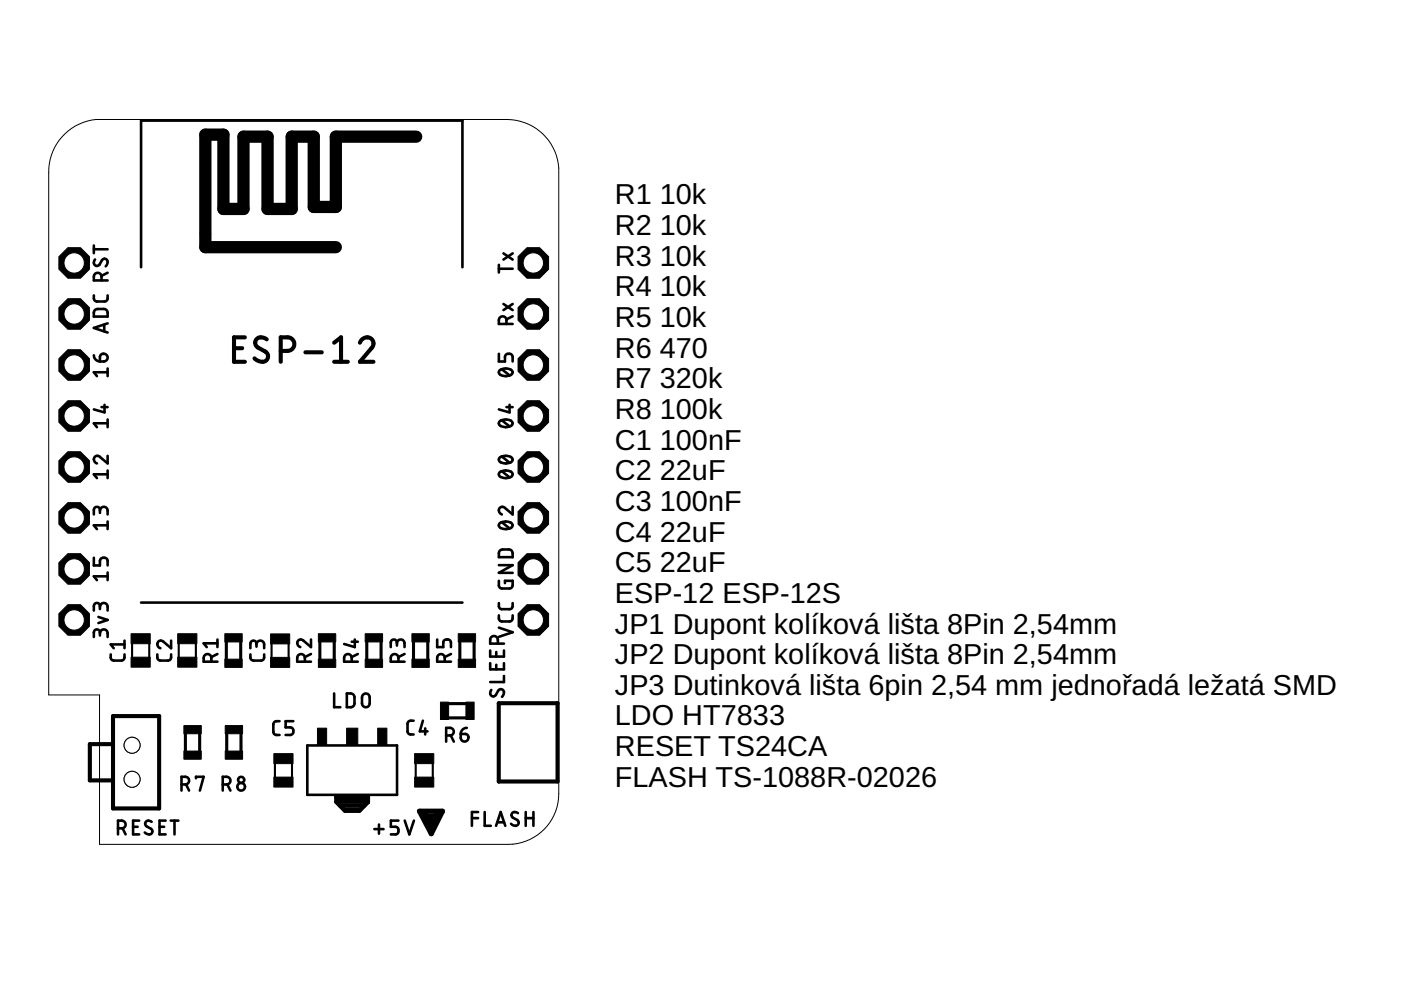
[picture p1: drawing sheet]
<svg xmlns="http://www.w3.org/2000/svg" width="297mm" height="210mm" viewBox="0 0 297 210" stroke-linecap="round" stroke-linejoin="round" font-family="sans-serif">
<path d="M88.9 172h4.9l-2.4 4.8zM90 172.3l1.4 2.8 1.2-2.8M90.4 173.1h2.1M91 173.6h.8" fill="none" stroke="#000" stroke-width="1.1"/>
<g fill="none" stroke="#000" stroke-width=".55">
<path d="M19.9 52v1.7M19.9 52.9h2.9M20.2 55a.73 .73 0 0 0-.2 1.1 .73 .73 0 0 0 1.1 0l.5-.9a.7 .7 0 0 1 1-.2 .7 .7 0 0 1 .1 1l-.3 .5M21.5 59.5a1.49 1.49 0 0 0-.2-1.5 .82 .82 0 0 0-.9-.1 .82 .82 0 0 0-.5 .8v.8h2.9M22.8 57.8l-1.3 .7M29.9 56.7v-31.1h68.1v31.1M105.8 57h2.9M105.8 56.2v1.6M106.7 53.7l2 1.3M108.7 53.7l-2 1.3M19.9 62.6l.1 1 .6 .3h1.8l.4-.4v-.9M19.9 75.3l.1 .6 .4 .4 .8 .3"/>
<path d="M20.1 65.7l.6-.2h1.5l.4 .2a1.43 1.43 0 0 1 .2 1.4h-2.9a1.43 1.43 0 0 1 .2-1.4zM21.3 75.3a.84 .84 0 0 1 1.4 .1 .84 .84 0 0 1-.7 1.2h-.8zM22.1 68.8v1.5M22.8 68.6l-2.9 .9 2.9 1M22.8 78.1v1.7M22.8 78.9h-2.9l.7 .9M105.8 75v1.6h1.3v-.9a.83 .83 0 0 1 .8-.7 .83 .83 0 0 1 .8 .7v.9M105.9 78.6a2.03 2.03 0 0 1 2.7 .2l.1 .1a1.76 1.76 0 0 1-2.7 .5l-.2-.3zM106.4 78.3l1.6 1.3M106.7 64.5l2 1.2M107.4 68.7v-.8a.8 .8 0 0 0-.8-.8 .8 .8 0 0 0-.8 .8v.8h2.9M108.7 67.1l-1.3 .6"/>
<path d="M108.7 64.5l-2 1.2M21.5 86.3h1.3M22.2 85.8v1.6l-2.3-.6M22.8 96.6v1.7l-1.6-1.4a.8 .8 0 0 0-1.3 .2 .8 .8 0 0 0 .7 1.2M22.8 88.9v1.7M22.8 99.8v1.6M22.8 89.7h-2.9l.7 .9M105.9 89.4a2.03 2.03 0 0 1 2.7 .2l.1 .1a1.37 1.37 0 0 1-1.8 .8l-1-.4zM106 97a2.08 2.08 0 0 1 2.6 .3l.1 .2a1.75 1.75 0 0 1-2.5 .5l-.4-.4v-.3zM106.4 89.1l1.6 1.3M106.4 99.9l1.6 1.3M106.4 96.8l1.6 1.3"/>
<path d="M107.4 86.3h1.3M108 85.8v1.6l-2.2-.6M19.9 118.3v1.6h1.3v-1a.83 .83 0 0 1 .8-.7 .83 .83 0 0 1 .8 .7v1M21.2 108.3a.81 .81 0 0 1 .8-.8 .81 .81 0 0 1 .8 .8v.8M21.2 108.8v-.7a.65 .65 0 0 0-.7-.6 .65 .65 0 0 0-.6 .6v1M22.8 110.6v1.6M22.8 100.6h-2.9l.7 .8M22.8 111.4h-2.9l.7 .8M105.8 119.8h2.9l-2.9 1.7h2.9M106 100.1a2.08 2.08 0 0 1 2.6 .3l.1 .2a1.37 1.37 0 0 1-1.8 .7h-.4a.68 .68 0 0 1-.7-.4 .68 .68 0 0 1 .2-.8zM106 110.9a2.08 2.08 0 0 1 2.6 .3l.1 .2a1.75 1.75 0 0 1-2.5 .6l-.4-.4v-.4zM106 116.7l.6-.2h1.5l.4 .2a1.64 1.64 0 0 1 .2 1.4h-2.9a1.45 1.45 0 0 1 .2-1.4z"/>
<path d="M106.4 110.7l1.6 1.3M108.7 107.5v1.6l-1.6-1.4a.8 .8 0 0 0-1.3 .2 .8 .8 0 0 0 .6 1.2M20.9 130.8l1.9 .6-1.9 .7M21.2 134.3a.81 .81 0 0 1 .8-.9 .81 .81 0 0 1 .8 .9v.8M21.2 134.7v-.6a.65 .65 0 0 0-.7-.7 .65 .65 0 0 0-.6 .7v1M21.2 128.7a.81 .81 0 0 1 .8-.9 .81 .81 0 0 1 .8 .9v.8M21.2 129.1v-.6a.65 .65 0 0 0-.7-.7 .65 .65 0 0 0-.6 .7v1M22.8 121.4v1.6M22.8 122.2h-2.9l.7 .8M23.5 138.7v.9l.2 .3 .4 .2 2-.2a1.16 1.16 0 0 0 .3-1.2M26.4 135.8v1.6M26.4 136.6h-2.9l.6 .8"/>
<path d="M29.9 127.8h68.1M33.4 138.7v.9l.4 .4 1.8 .1 .4-.2a1.16 1.16 0 0 0 .3-1.2M36.3 135.8v1.6l-1.7-1.3a.8 .8 0 0 0-1.2 .2 .8 .8 0 0 0 .6 1.1M46.1 138.7l-1.3 .6M46.1 136.4h-2.9l.6 .8M46.1 135.6v1.6M53.1 138.7v.9l.4 .4 1.9 .1 .3-.2a1.16 1.16 0 0 0 .3-1.2M54.4 136.6a.81 .81 0 0 1 .8-.8 .81 .81 0 0 1 .8 .8v.8M54.4 137.1v-.6a.65 .65 0 0 0-.7-.7 .65 .65 0 0 0-.6 .7v.9M65.9 135.6v1.6l-1.6-1.4a.8 .8 0 0 0-1.3 .3 .8 .8 0 0 0 .7 1.1M65.9 138.7l-1.3 .6M74.6 136.1h1.3"/>
<path d="M75.2 135.6v1.6l-2.2-.7M75.9 138.7l-1.3 .6M84.2 136.4a.8 .8 0 0 1 .8-.8 .8 .8 0 0 1 .8 .8v.8M84.2 136.9a1.16 1.16 0 0 0-.3-1.2l-.6-.1-.3 .2-.2 1.4M85.8 138.7l-1.3 .6M92.7 135.6v1.6h1.3v-1a.84 .84 0 0 1 .8-.6 .84 .84 0 0 1 .8 .6v1M95.6 138.7l-1.3 .6M103.9 137.9v1.3h2.9v-1.3M105.2 138.2v1M105.6 136.5a1.39 1.39 0 0 0-.3-1.5 .8 .8 0 0 0-.9-.1 .8 .8 0 0 0-.5 .8v.8h2.9M105.8 123.1v1.2l.2 .4 2 .1 .6-.3 .1-1.4h-1.6v.5M105.8 130.5v.8l.2 .3 .4 .2 1.8-.1 .4-.4 .1-.8"/>
<path d="M105.8 127.9v.8l.2 .4h2.4a1.16 1.16 0 0 0 .3-1.2M105.8 133.1l2.9 .9-2.9 1M44.8 140.3a1.39 1.39 0 0 0-.3-1.4 .8 .8 0 0 0-.9-.2 .8 .8 0 0 0-.4 .8v.8h2.9M59.3 152.9l-.9 .1-.3 .2-.1 .4 .1 2 .3 .2h.9M62.2 152.9h-1.6v1.3h.9a.82 .82 0 0 1 .7 .8 .82 .82 0 0 1-.7 .8h-.9M64.6 140.3a1.49 1.49 0 0 0-.2-1.4 .82 .82 0 0 0-.9-.2 .82 .82 0 0 0-.5 .8v.8h2.9M65.2 158.1h19v10.4h-19zM70.8 147v2.9h1.4M73.5 147a1.51 1.51 0 0 1 1.4 .3l.3 .5-.1 1.6-.2 .3a1.45 1.45 0 0 1-1.4 .2zM74.6 140.3v-.8a.8 .8 0 0 0-.8-.8 .8 .8 0 0 0-.8 .8v.8h2.9M76.9 147.4a.82 .82 0 0 1 .9-.3 .82 .82 0 0 1 .6 .7v1.3a.81 .81 0 0 1-.8 .9 .81 .81 0 0 1-.8-.9zM84.5 140.3a1.49 1.49 0 0 0-.3-1.4 .82 .82 0 0 0-.9-.2 .82 .82 0 0 0-.5 .8v.8h3"/>
<path d="M87.7 152.8l-1 .1-.3 .6v1.8l.4 .4h.9M89.7 152.8l-.7 2.3h1.6M90.1 154.4v1.3M94.3 140.3v-.8a.8 .8 0 0 0-.8-.8 .8 .8 0 0 0-.8 .8v.8h2.9M94.6 155.9h.8a.8 .8 0 0 0 .8-.8 .8 .8 0 0 0-.8-.8h-.8v2.9M95.6 155.9l.6 1.3M97.7 155.6h1a.82 .82 0 0 1 .6 .9 .82 .82 0 0 1-.8 .7 .82 .82 0 0 1-.8-.8zM99 154.3l-.8 .3-.4 .4-.1 .6M103.9 140.6v1.3h2.9v-1.3M104.2 146.3a.73 .73 0 0 0-.2 1.1 .73 .73 0 0 0 1.1-.1l.5-.8a.7 .7 0 0 1 1-.2 .7 .7 0 0 1 .1 1l-.3 .4M105.2 140.9v1M106.8 143.3v1.3h-2.9"/>
<path d="M25 175.6h.8a.81 .81 0 0 0 .8-.8 .81 .81 0 0 0-.8-.8h-.8v2.9M26 175.6l.6 1.3M28.2 175.3h1M29.5 174h-1.3v2.9h1.3M32.2 174.2a.73 .73 0 0 0-1.1-.1 .73 .73 0 0 0 0 1.1l.9 .5a.7 .7 0 0 1 .2 1 .7 .7 0 0 1-1.1 .1l-.4-.3M33.8 175.3h1M35.1 174h-1.3v2.9h1.3M36.2 174h1.6M37 174v2.9M38.5 166.3a1.49 1.49 0 0 0 1.4-.2 .81 .81 0 0 0 .1-.9 .81 .81 0 0 0-.7-.5h-.8v2.9M39.5 166.3l.6 1.3M41.6 165v-.3h1.6l-.8 2.9"/>
<path d="M47.2 166.3a1.5 1.5 0 0 0 1.5-.2 .81 .81 0 0 0 .1-.9 .81 .81 0 0 0-.8-.5h-.8v2.9M48.2 166.3l.7 1.3M79.4 175.8h1.9M80.3 174.8v2M84.5 174h-1.6v1.3h.9a.82 .82 0 0 1 .7 .8 .82 .82 0 0 1-.7 .8h-.9M85.8 174l1 2.9 1-2.9M100.1 173.5h1.3M101.4 172.2h-1.3v2.9M102.8 172.2v2.9h1.3M105.2 175.1l1-2.9 .9 2.9M105.4 174.3h1.5M109.8 172.4a.73 .73 0 0 0-1.1-.1 .73 .73 0 0 0 .1 1.1l.9 .5a.71 .71 0 0 1 .1 1 .71 .71 0 0 1-1 .1l-.4-.3"/>
<path d="M111.5 173.5h1.6M111.5 172.2v2.9M113.1 172.2v2.9"/>
<circle cx="51.1" cy="165.4" r=".65"/>
<circle cx="51.1" cy="166.8" r=".81"/>
</g>
<path d="M88.2 29h-17v14.9h-4.7v-14.9h-4.7v15.3h-5.1v-15.3h-5.1v15.3h-4.2v-15.7h-3.9v20.8M43.5 49.8v2.6h27.7" fill="none" stroke="#000" stroke-width="2.6"/>
<g fill="none" stroke="#000" stroke-width=".44">
<path d="M28 136.4v3M31.6 136.4v3M37.9 136.4v3M41.5 136.4v3M57.6 136.4v3M61.2 136.4v3M24 155.2v2.6h-5v7.7h5v2.5M30.3 151.8h3.4M33.7 157.4v8.5M105.7 149.1v16.8M118.2 148.9v16.8M30.3 171.4h3.4"/>
<path d="M58.3 161.8v3.1M61.9 161.8v3.1M88.1 161.8v3.1M91.8 161.8v3.1"/>
</g>
<g fill="#000" stroke="#000" stroke-width=".21">
<path d="M27.8 134.4h4.1v2.1h-4.1zM27.8 139.3h4.1v2.2h-4.1zM37.7 134.4h4v2.1h-4zM37.7 139.3h4v2.2h-4zM47.7 134.4h3.7v1.7h-3.7zM47.7 139.8h3.7v1.7h-3.7zM57.4 139.4h4v2.1h-4zM57.4 134.4h4v2.1h-4zM67.5 134.4h3.7v1.7h-3.7zM67.5 139.8h3.7v1.7h-3.7zM77.4 134.4h3.7v1.7h-3.7zM77.4 139.8h3.7v1.7h-3.7z"/>
<path d="M87.3 134.4h3.7v1.7h-3.7zM87.3 139.8h3.7v1.7h-3.7zM97.2 139.8h3.6v1.7h-3.6zM97.2 134.4h3.6v1.7h-3.6zM39 153.8h3.7v1.8h-3.7zM39 159.2h3.7v1.8h-3.7zM47.8 153.8h3.6v1.8h-3.6zM47.8 159.2h3.6v1.8h-3.6zM58.1 159.8h4v2.1h-4zM67.3 154.4h2v3.5h-2zM73.5 154.4h2.4v3.5h-2.4zM80.1 154.4h1.9v3.5h-1.9z"/>
<path d="M87.9 159.8h4.1v2.1h-4.1zM93.4 148.9h1.7v3.6h-1.7zM98.8 148.9h1.7v3.6h-1.7zM58.1 164.8h4v2.1h-4zM87.9 164.8h4.1v2.1h-4.1z"/>
<circle cx="15.7" cy="55.8" r="3.5"/>
</g>
<g fill="none" stroke="#000" stroke-width=".66">
<path d="M48 136.1v3.7M51 136.1v3.7M67.8 136.1v3.7M70.9 136.1v3.7M77.8 136.1v3.7M80.8 136.1v3.7M87.7 136.1v3.7M90.7 136.1v3.7M97.5 136.1v3.7M100.5 136.1v3.7M39.3 155.6v3.6M42.3 155.6v3.6"/>
<path d="M48.1 155.6v3.6M51.1 155.6v3.6M95.1 149.2h3.7M95.1 152.2h3.7"/>
</g>
<g fill="none" stroke="#000" stroke-width=".87">
<path d="M49.6 73.8h1.8M51.9 71.5h-2.3v5.2h2.3M56.6 71.9a1.4 1.4 0 0 0-1.5-.4 1.4 1.4 0 0 0-1 1.2 1.13 1.13 0 0 0 .6 1l1.6 .8a1.22 1.22 0 0 1 .3 1.7 1.22 1.22 0 0 1-1.7 .4l-.9-.6M59.5 74.4a2.97 2.97 0 0 0 2.4-.3 1.44 1.44 0 0 0 .4-1.6 1.44 1.44 0 0 0-1.3-1h-1.5v5.2M64.7 74.7h3.5M70.8 76.7h2.9M70.8 72.7l1.5-1.2v5.2M76.3 72.7a1.43 1.43 0 0 1 1.8-1.2 1.43 1.43 0 0 1 1 1.9l-2.8 3.3h2.9M24 151.8h9.7v19.6h-9.7zM24 157.8h-5v7.7h5M105.7 149.1h12.5v16.6h-12.5zM71.3 168.9h6.7v1.2l-1.8 1.8h-3l-1.9-1.8z"/>
<path d="M71.3 170h6.7M71.3 169.2h6.7M72.1 170.8h5.1M72.9 171.7h3.5"/>
</g>
<circle cx="15.7" cy="55.8" r="2.16" fill="#fff" stroke="#000" stroke-width=".21"/>
<circle cx="15.7" cy="66.6" r="3.5" fill="#000" stroke="#000" stroke-width=".21"/>
<circle cx="15.7" cy="66.6" r="2.16" fill="#fff" stroke="#000" stroke-width=".21"/>
<circle cx="15.7" cy="77.4" r="3.5" fill="#000" stroke="#000" stroke-width=".21"/>
<circle cx="15.7" cy="77.4" r="2.16" fill="#fff" stroke="#000" stroke-width=".21"/>
<circle cx="15.7" cy="88.2" r="3.5" fill="#000" stroke="#000" stroke-width=".21"/>
<circle cx="15.7" cy="88.2" r="2.16" fill="#fff" stroke="#000" stroke-width=".21"/>
<circle cx="15.7" cy="99" r="3.5" fill="#000" stroke="#000" stroke-width=".21"/>
<circle cx="15.7" cy="99" r="2.16" fill="#fff" stroke="#000" stroke-width=".21"/>
<circle cx="15.7" cy="109.8" r="3.5" fill="#000" stroke="#000" stroke-width=".21"/>
<circle cx="15.7" cy="109.8" r="2.16" fill="#fff" stroke="#000" stroke-width=".21"/>
<circle cx="15.7" cy="120.6" r="3.5" fill="#000" stroke="#000" stroke-width=".21"/>
<circle cx="15.7" cy="120.6" r="2.16" fill="#fff" stroke="#000" stroke-width=".21"/>
<circle cx="15.7" cy="131.4" r="3.5" fill="#000" stroke="#000" stroke-width=".21"/>
<circle cx="15.7" cy="131.4" r="2.16" fill="#fff" stroke="#000" stroke-width=".21"/>
<circle cx="113.1" cy="55.8" r="3.5" fill="#000" stroke="#000" stroke-width=".21"/>
<circle cx="113.1" cy="55.8" r="2.16" fill="#fff" stroke="#000" stroke-width=".21"/>
<circle cx="113.1" cy="66.6" r="3.5" fill="#000" stroke="#000" stroke-width=".21"/>
<circle cx="113.1" cy="66.6" r="2.16" fill="#fff" stroke="#000" stroke-width=".21"/>
<circle cx="113.1" cy="77.4" r="3.5" fill="#000" stroke="#000" stroke-width=".21"/>
<circle cx="113.1" cy="77.4" r="2.16" fill="#fff" stroke="#000" stroke-width=".21"/>
<circle cx="113.1" cy="88.2" r="3.5" fill="#000" stroke="#000" stroke-width=".21"/>
<circle cx="113.1" cy="88.2" r="2.16" fill="#fff" stroke="#000" stroke-width=".21"/>
<circle cx="113.1" cy="99" r="3.5" fill="#000" stroke="#000" stroke-width=".21"/>
<circle cx="113.1" cy="99" r="2.16" fill="#fff" stroke="#000" stroke-width=".21"/>
<circle cx="113.1" cy="109.8" r="3.5" fill="#000" stroke="#000" stroke-width=".21"/>
<circle cx="113.1" cy="109.8" r="2.16" fill="#fff" stroke="#000" stroke-width=".21"/>
<circle cx="113.1" cy="120.6" r="3.5" fill="#000" stroke="#000" stroke-width=".21"/>
<circle cx="113.1" cy="120.6" r="2.16" fill="#fff" stroke="#000" stroke-width=".21"/>
<circle cx="113.1" cy="131.4" r="3.5" fill="#000" stroke="#000" stroke-width=".21"/>
<circle cx="113.1" cy="131.4" r="2.16" fill="#fff" stroke="#000" stroke-width=".21"/>
<g fill="none" stroke="#000" stroke-width=".21">
<path d="M13.8 28.4a11.3 11.3 0 0 1 6.5-3.1h87.4a11 11 0 0 1 10.8 10.3v132.6a10.7 10.7 0 0 1-11 10.8h-86.4v-31.7h-10.8v-110.7a11.1 11.1 0 0 1 3.5-8.2z"/>
<circle cx="28" cy="165.2" r="1.69"/>
</g>
<circle cx="28" cy="165.2" r="1.69" fill="#fff" stroke="#000" stroke-width=".21"/>
<circle cx="28" cy="158" r="1.69" fill="none" stroke="#000" stroke-width=".21"/>
<circle cx="28" cy="158" r="1.69" fill="#fff" stroke="#000" stroke-width=".21"/>
<g font-size="6.1">
<text x="130.4" y="43.3">R1</text>
<text x="139.9" y="43.3">10k</text>
<text x="130.4" y="49.8">R2</text>
<text x="139.9" y="49.8">10k</text>
<text x="130.4" y="56.3">R3</text>
<text x="139.9" y="56.3">10k</text>
<text x="130.4" y="62.8">R4</text>
<text x="139.9" y="62.8">10k</text>
<text x="130.4" y="69.3">R5</text>
<text x="139.9" y="69.3">10k</text>
<text x="130.4" y="75.8">R6</text>
<text x="139.9" y="75.8">470</text>
<text x="130.4" y="82.3">R7</text>
<text x="139.9" y="82.3">320k</text>
<text x="130.4" y="88.8">R8</text>
<text x="139.9" y="88.8">100k</text>
<text x="130.4" y="95.3">C1</text>
<text x="139.9" y="95.3">100nF</text>
<text x="130.4" y="101.8">C2</text>
<text x="139.9" y="101.8">22uF</text>
<text x="130.4" y="108.3">C3</text>
<text x="139.9" y="108.3">100nF</text>
<text x="130.4" y="114.8">C4</text>
<text x="139.9" y="114.8">22uF</text>
<text x="130.4" y="121.3">C5</text>
<text x="139.9" y="121.3">22uF</text>
<text x="130.4" y="127.8">ESP-12 ESP-12S</text>
<text x="130.4" y="134.3">JP1 Dupont kolíková lišta 8Pin 2,54mm</text>
<text x="130.4" y="140.8">JP2 Dupont kolíková lišta 8Pin 2,54mm</text>
<text x="130.4" y="147.3">JP3 Dutinková lišta 6pin 2,54 mm jednořadá ležatá SMD</text>
<text x="130.4" y="153.8">LDO HT7833</text>
<text x="130.4" y="160.3">RESET TS24CA</text>
<text x="130.4" y="166.8">FLASH TS-1088R-02026</text>
</g>
</svg>
